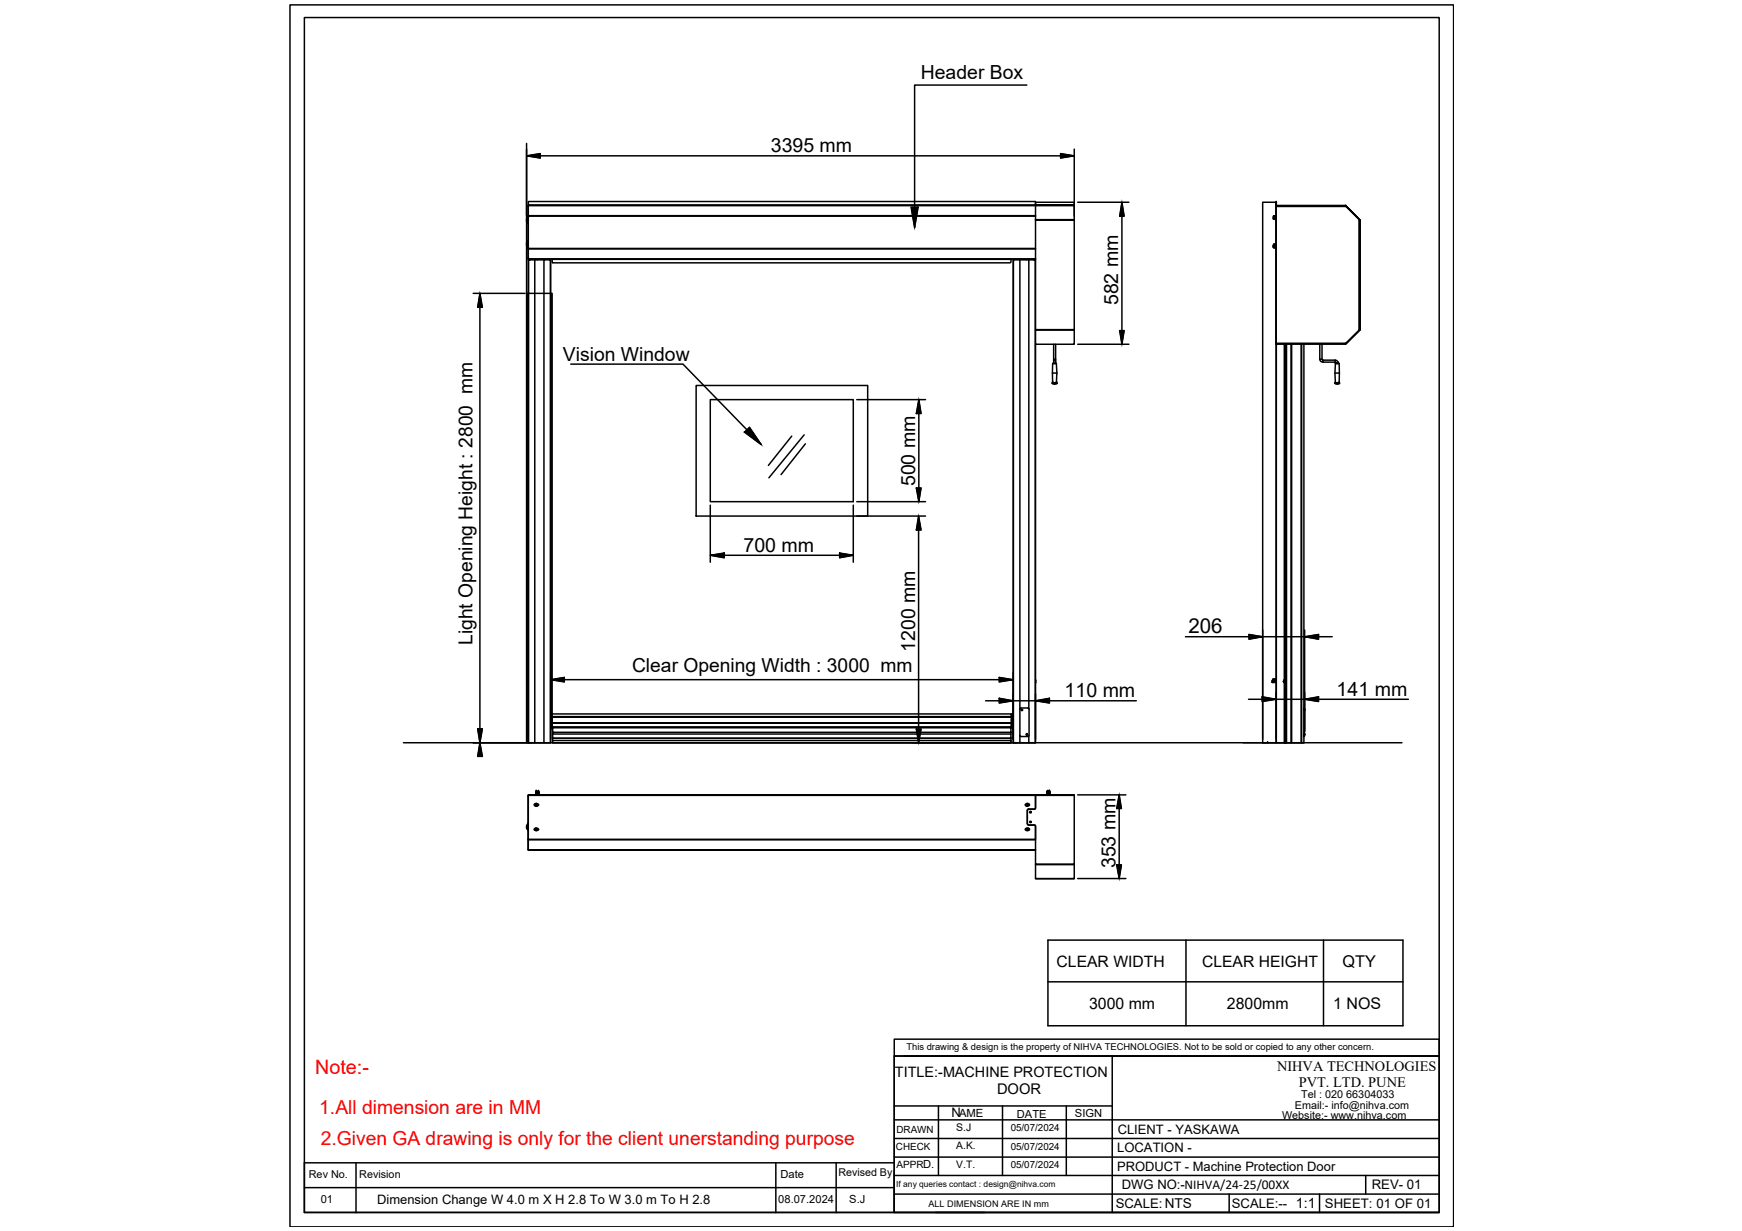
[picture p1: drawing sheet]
<svg xmlns="http://www.w3.org/2000/svg" width="297mm" height="210mm" viewBox="0 0 297 210" stroke-linecap="round" stroke-linejoin="round" font-family="sans-serif">
<!-- layer: 0 -->
<g fill="none" stroke="#000" stroke-width=".25">
<path d="M49.4 .8h198.5v208.4h-198.5zM51.9 3h193.5v203.7h-193.5zM175.1 14.5h-19.1v20.8M89.8 37.7l.2 .2M89.8 26.6l2.3-.4v.8zM89.8 24.5v25.5M90 37.2h-.2v.5M90 37.9h.1M90 37.2h.1M90 37.1v1M90 38v.1M90 37h.1"/>
<path d="M90 37v1.1M90.1 35h86.5zM90.1 35v-.6h86.4l.1 .6M90.1 36.9v5.4M90.1 35.1l-.1 1.7M90.1 35.1h-.1M92.1 26.6h88.7M155.4 35.3h1.1l-.5 3.5zM176.6 36.9h-86.5v5.5h86.5M176.6 36.8l-86.5 .1M176.6 35h-86.5l-.1 1.9M176.6 37.5h6.6z"/>
<path d="M176.6 37.5v18.7h6.6v-18.7M176.6 37.5v-2.5h6.6v2.5M180.8 26.2l2.4 .4-2.4 .4zM183.2 35v-.5h-6.6v.5h6.6h-6.6M183.2 25.4v11.5M183.8 34.5h8.7M191.3 34.5l.4 2.4h-.8zM191.3 36.9v19.5M217.2 37.3h.2M217.2 37.3h.1M217.2 37h.1M217.2 37.3v-.3v.3"/>
<path d="M217.2 37v.3M217.3 37h.1M217.3 37.3h.1M217.3 37l-.1 .3M217.3 37v.3M217.3 37h.2M217.4 37h.1M217.4 37.3h.1M217.4 37h.2M217.4 37l-.1 .3M217.4 37v.3M217.4 37v.3l.1-.3"/>
<path d="M217.5 37h.1M217.5 37.3h.1M217.5 37v.3M217.5 37l-.1 .3M217.5 37l.1 .3M217.6 37v.3M217.6 37h.1M217.6 37.3h.1M217.6 37l-.1 .3M217.6 35.1h11.8l2.5 2.4v18.7l-2.5 2.5h-11.8zM217.6 35.1v91.5h1.4v-10.2l.1 10.2M217.6 34.5h.1"/>
<path d="M217.6 34.4h.1M217.6 35l.1 .1 11.7-.1-11.8 .1v.1h11.8v-.2l2.4 2.5-2.4-2.4M217.6 35.2v23.3h11.8v.2l2.5-2.5h-.2v-18.7h.2l-2.5-2.4v.1M217.6 34.5v.5zM217.6 34.5h-2.3v92.1M217.6 35h.1M229.4 35h.1M231.7 37.5h.2M231.8 37.5h.1M231.9 37.5h.1M80.7 50h8.8M81.8 50l.5 2.4h-.9z"/>
<path d="M81.8 52.4v71.9M89.8 41.6v.3l.2 .1M89.9 41.5v.1M90 41.3l-.2 .2M90 42h.1M90 41.3h.1M90 41.1v1M90 41.3v.7M90 42.1h.1M90 50v76.6M90 41.1h.1M90 42.3l.1 1.8h86.5"/>
<path d="M90 44.1l.1 .1h86.5M90 42.4l.1 1.7M90.1 42.4h86.5M90.1 52.8v.4M90.1 44.2v.1M90.1 44.3h1.1v82.3h-1.1zM90.1 44.3v82.3M90.1 50h.1M90.3 44.2l-.1 .1M90.4 44.2v.1M91.2 44.3h1.6M91.6 44.2v.1"/>
<path d="M92.8 44.3h1.1v82.3h-1.1zM93.9 44.3v82.3M94 50v74.2M94.1 44.2h78.3M94.1 44.2l.1 .6h78l.2-.2v-.4M172.8 44.3v82.3M173.9 44.3h1.5v76.5M175 44.2v.1M175.4 44.3h1.1v82.3h-1.1v-1.1M176.2 44.2v.1M176.3 44.2l.1 .1M176.5 44.3h.1"/>
<path d="M176.6 58.7l-.1 67.9M176.6 56.2h6.6M176.6 56.3v2.4h6.6v-2.4M179.7 58.7v2.9M180 58.7v3.3M183.8 58.7h8.7M190.9 56.4h.8l-.4 2.3zM217.2 42.2h.2M217.2 42.2h.1M217.2 41.9h.1M217.2 41.9v.2v-.2M217.2 41.9v.2"/>
<path d="M217.2 42.1h.1M217.2 41.9v.3M217.2 41.9h.3M217.3 41.9h.1M217.3 42.2h.1M217.3 41.9v.3M217.3 41.9l-.1 .3M217.3 41.9v.3l.1-.3M217.4 41.9h.1M217.4 42.2h.1M217.4 41.9v.3M217.4 41.9l-.1 .3"/>
<path d="M217.5 41.9h.1M217.5 42.2h.1M217.5 42.2v-.3v.3M217.5 41.9v.3M217.5 41.9l-.1 .3M217.6 42.2h.1M217.6 41.9h.1M217.6 41.9v.3M217.6 41.9l-.1 .3M217.6 58.5v.2h11.8v-.2M217.6 58.7v67.9M219.1 58.7v57.3"/>
<path d="M219.2 58.7v67.9M219.3 58.7v67.9h.9v-67.9M219.4 58.7v67.9M221.9 58.7v67.9M222 58.7v67.9h-1.8v-67.9v67.9M222.3 58.7v67.9M225 58.7v2.5M225.4 58.7v2.5l.2 .2M231.7 56.2h.2M231.8 56.2h.1zM231.8 56.2l-2.4 2.5 2.5-2.4M231.9 56.2v-18.7v18.7"/>
<path d="M97.3 62.1h19.2l10.9 11.2M118.7 65.7h29.3v22.3h-29.3zM121.1 68.1h24.4v17.4h-24.4zM127 73.7l.8-.8 2 2.9zM135 74.4l-4 5M137.1 74.2l-6 7.3M137.3 75.7l-4.1 5.2M146.1 68.1h11.7M156.7 68.1l.4 2.4h-.8zM156.7 70.5v12.7M179.5 65.3h.1M179.5 65.4l.3 .1 .4-.1"/>
<path d="M179.5 65.3h.7M179.5 65.3v.1M179.5 63.6h.7M179.5 65.4h.7M179.5 62h.6M179.7 61.6l.1-.2 .2 .2M179.7 61.9h.3M179.7 61.6v.4M179.7 61.2h.3M180.1 62h-.6v1.6v1.7h.6M180.1 65.3h.1M180.1 62l.1 1.6"/>
<path d="M180.2 65.3h.1M180.2 63.6l-.1 1.7M180.2 65.3v.1M225 61.2a.51 .51 0 0 0 .6 .6M225 61.2h.4M225.6 61.4h2.1M225.6 61.8h2.1M225.6 61.4v.4M227.6 63.6h.8M227.6 65.3l.1 .1M227.7 65.4l.3 .1 .4-.1M227.7 61.4a.59 .59 0 0 1 .5 .5"/>
<path d="M227.7 61.8l.1 .1M227.7 65.3h.7M227.7 65.4h.7M227.7 61.4v.4M227.7 62v3.3M227.7 65.3h.1M227.7 62h.6M227.7 65.3h.6M227.8 61.9v.1M227.8 61.9h.4M228.2 61.9v.1M228.3 62h-.6"/>
<path d="M228.3 65.3h.1M228.3 62l.1 1.6M228.3 62h.1M228.4 65.3h.1M228.4 65.3h-.8M228.4 63.6l-.1 1.7M228.4 65.3v.1M121.1 94.7l2.4-.4v.8zM121.1 86.1v9.8M123.5 94.7h19.7M143.2 94.3l2.3 .4-2.3 .4zM145.5 86.1v9.8"/>
<path d="M146.1 85.5h11.7M146.1 88h11.7M156.3 83.2h.8l-.4 2.3zM156.6 88l.5 2.4h-.8zM156.6 90.4v33.9M90.1 116v.4M93.9 115.9l2.3-.4v.8zM93.9 114.7v11.4M96.2 115.9h74.2M168.1 119.5h2.3M170.4 115.5l2.4 .4-2.4 .4zM170.4 119.1l2.4 .4-2.4 .4z"/>
<path d="M172.8 114.7v11.4M172.8 119.5h3.8M176.6 119.5l2.3-.4v.8zM176.6 116v.4M176.6 118.3v7.8M178.9 119.5h14.9M202.1 108.6h10.9M212.9 119.2h2.3M213 108.2l2.3 .4-2.3 .4zM215.2 118.8l2.4 .4-2.4 .4zM215.3 107.4v18.7M215.3 108.6h7.2"/>
<path d="M217 116.4h.1M217 116.4h.3M217 116v.4M217 116h.1M217.1 116.4h.1M217.1 116h.1M217.2 116.4h.1M217.2 116h.1M217.3 116.4h.1M217.3 116h.1M217.4 116h.1M217.4 116.4h.1"/>
<path d="M217.5 116h.1M217.5 116.4h.1M217.6 116.4h.1M217.6 116h.1M217.6 118.1v8M217.6 119.2h4.9M218.9 116h.2l.1 .1-.2-.1-.1 .1v.2h.3v-.1a.22 .22 0 0 1-.3 .2 .22 .22 0 0 1 0-.4zM218.9 116.1h.1M219 116.2h.1M219 116.2v.1M219 116v-57.3v57.3M219 116.1l.1 .1"/>
<path d="M219 116.3h.1M219 116.1h.1M219 116.1v.1M219.1 116.4v10.2h.1M219.1 116.1h.1M219.1 116.2h.1M219.1 116.2v.1M222.5 119.2l2.3-.4v.8zM222.5 108.6l2.3-.4v.8zM222.5 107.4v17.3M224.8 119.2h15.4M224.8 108.6h2.4"/>
<path d="M68.8 126.6h170.3M81.4 124.3h.9l-.5 2.3zM81.8 126.6l.5 2.4h-.9zM90 135.8l.1 7.3M90.1 135.6v7.5h86.5l-.1-2.4h-1.2M90.1 135.7v.1M90.1 135.5l86.4 .1h-86.4M91.2 137.1a.33 .33 0 0 1 .4-.1 .33 .33 0 0 1 .2 .4l-.3 .1-.3-.1M91.3 137.1l-.2 .1 .2 .2M91.4 135.5h.1M91.4 135.4h.1M91.4 135.3h.1"/>
<path d="M91.4 135.2h.1M91.4 135.1h.1M91.4 134.9v.2M91.4 135.3v.1M91.4 135.1v.2M91.4 134.9h.1M91.4 135.1h.4M91.4 134.9h.4M91.5 135.1h.1M91.5 135.3h.1M91.5 135.4v.1M91.5 135.4h-.1"/>
<path d="M91.5 135.5h-.1M91.6 135.1h.2M91.8 135.5h.1M91.8 135.1h.1M91.8 135.2h.1M91.8 135.3h.1M91.8 135.4h.1M91.8 134.9h.1M91.8 135h.1M91.8 135.3v.2M93.9 121.7h.1M93.9 124.2h.1"/>
<path d="M94 121.7l.1 .1M94 122.2h.1v1.4h-.1zM94.1 123.3h78.4h-78.4M94.1 124h78.4h-78.4M94.1 123.3v-1.1h78.4v1.1M94.1 122.2h78.4h-78.4v-.5h78.4v.5M94.1 123.6v.5l-.1 .1M94.1 124.1v-74.1h-4.3v76.6M94.1 121.9v.3M94.1 123.3v.7M94.1 122.2h78.4M94.2 124.1h78.2v.8h-78.2z"/>
<path d="M94.2 124.1h78.2M94.2 124.9v.3h78.2v-.3M94.2 125.2v.7h78.2v-.7M94.2 124h.1M94.2 126.3v-.4h78.2v.4M94.2 125.9h.1M94.2 126.3v.3h78.2v-.3M94.2 126.6h.1M94.2 126.3h78.2M156.3 124.3h.8l-.5 2.3zM172.4 124h.1M172.4 125.9h.1"/>
<path d="M172.4 126.6h.1M172.5 122.2h.1v1.4h-.1zM172.5 121.9v.3M172.5 123.3v.8M172.5 124.1l.3 .1M172.7 121.7l-.2 .1M172.7 121.7h.1M173.9 120.9v-76.6h-1.1v82.3h1.1v-1.2M173.9 120.9l.2-.2h1.2l.2 .2v4.5l-.2 .2h-1.2l-.2-.2M173.9 120.9v4.5M174.2 121l.1 .1zM174.2 121.1h.1z"/>
<path d="M174.9 137.1h.1a.33 .33 0 0 1 .3-.1 .33 .33 0 0 1 .2 .4h-.1a.3 .3 0 0 1-.4 .1 .3 .3 0 0 1-.1-.4zM175 125.1h.2v.2h-.2zM175 125.3l.1-.1zM175 125.2l.1 .1zM175.6 138.4h.2v.2h-.2zM176.5 135.5v.1M176.6 135.5l6.6 .1h-93.1M176.6 135.6l-.1 2.3-1.2 .1-.1 .1M176.6 135.6l-.1 2.3-1.1 .1-.2 .2M178.6 135.5h.1M178.6 135.4h.1M178.6 135.3v.1"/>
<path d="M178.6 135.1v.2M178.6 135.1h.1M178.6 135.3h.1M178.6 135.2h.1M178.6 134.9v.2M178.6 135.1h.3M178.6 134.9h.1M178.9 135.5h.1M178.9 134.9h.1M178.9 134.9h-.3M178.9 135.1h.1M178.9 135.2h.1"/>
<path d="M178.9 135.3h.1M178.9 135.4h.1M178.9 135h.1M178.9 135.1v.3M178.9 135.4v.1M183.2 135.6h-6.6M183.2 135.6v11.7h-6.6v-6.4M183.8 135.5h8.2M190.8 135.5l.4 2.4h-.8zM190.8 137.9v9.6M212 126.6h3.8M216.2 126.6h.1"/>
<path d="M219 126.6h.1M219.2 126.6l.1-67.9v67.9M222.3 120.7l.1 .2-.1-.1M222.3 125.5l.1-.1-.1 .2M222.4 125.1l.1 .1M222.4 125.4h.1M222.4 125.1h.1M222.4 120.9l.1 .1M222.4 121.2h.1M222.4 120.9h.1M222.4 120.9v4.5M222.5 125.2v.1"/>
<path d="M222.5 125.3l-.1 .1M222.5 121.1l-.1 .1M89.8 141.2l.2 .1zM90 140.7l-.2 .1v.4M90 141.3h.1M90 140.7h.1M90 140.5v1M90 140.7v.6M90 140.5h.1M90 143.1l.1 1.8h86.5h-86.5M90 143.2l.1 1.7M90 144.9h.1"/>
<path d="M90.1 143.1l86.5 .1M91.2 141.3a.33 .33 0 0 1 .4-.1 .33 .33 0 0 1 .2 .3l-.4 .2-.2-.1M91.3 141.3l-.2 .1 .2 .2M91.4 141.4v.1M174.9 141.3h.1a.33 .33 0 0 1 .3-.1 .33 .33 0 0 1 .2 .3l-.3 .2-.3-.2zM175.2 140.5v-2.3v2.3l.1 .2M175.2 140.5l.2 .2h1l.2 .1M175.3 141.4v.1M175.6 140.1h.2v.1h-.2zM176.6 147.3h6.6M176.6 147.4v2.4h6.6v-2.4M176.6 149.8h6.6"/>
<path d="M183.8 149.8h8.2M190.4 147.5h.8l-.4 2.3zM152.5 177.2h92.9v2.9h-92.9zM178.7 160.3h60.5v14.6h-60.5zM178.7 167.4h60.5M202.2 160.3v14.6M225.7 160.3v14.6M60.7 198.3v8.5M132.3 198.3v8.5M142.6 198.2v8.6M152.5 180.1h92.9v26.6h-92.9zM152.5 198.3h-100.6v8.4h116.1"/>
<path d="M152.5 197.3h92.9M152.5 194.1h92.9M152.5 191h92.9M152.5 180.1v26.6M152.5 188.6h37.2M154.1 180.1h35.6M160 188.6v11.8M170.9 188.6v11.8M181.8 188.6v11.8M245.4 180.1h-55.7v26.6M51.9 202.5h100.6M152.5 200.4h92.9"/>
<path d="M152.5 203.6h92.9M159.5 206.7h85.9M209.6 203.6v3.1M225 203.6v3.1M232.9 200.4v3.2"/>
<circle cx="91.4" cy="137.2" r=".12"/>
<circle cx="174.2" cy="121.1" r=".12"/>
<circle cx="175.2" cy="137.2" r=".12"/>
<circle cx="91.4" cy="141.4" r=".12"/>
<circle cx="175.2" cy="141.4" r=".12"/>
</g>
<g fill="#000" stroke="#000" stroke-width=".17">
<path d="M155.4 35.3h1.1l-.5 3.5zM191.3 34.5l.4 2.4h-.8zM81.8 50l.5 2.4h-.9zM190.9 56.4h.8l-.4 2.3zM156.7 68.1l.4 2.4h-.8zM156.3 83.2h.8l-.4 2.3zM156.6 88l.5 2.4h-.8zM81.4 124.3h.9l-.5 2.3zM81.8 126.6l.5 2.4h-.9zM156.3 124.3h.8l-.5 2.3zM190.8 135.5l.4 2.4h-.8zM190.4 147.5h.8l-.4 2.3z"/>
<path d="M89.8 26.6l2.3-.4v.4zM89.8 26.6l2.3 .4v-.4z"/>
<path d="M180.8 26.2l2.4 .4h-2.4zM180.8 26.6v.4l2.4-.4z"/>
<path d="M127 73.7l.8-.8 .6 .8zM127 73.7l2.8 2.1-1.4-2.1z"/>
<path d="M121.1 94.7l2.4-.4v.4zM121.1 94.7l2.4 .4v-.4z"/>
<path d="M143.2 94.3l2.3 .4h-2.3zM143.2 94.7v.4l2.3-.4z"/>
<path d="M93.9 115.9l2.3-.4v.4zM93.9 115.9l2.3 .4v-.4z"/>
<path d="M170.4 115.5l2.4 .4h-2.4zM170.4 115.9v.4l2.4-.4z"/>
<path d="M170.4 119.1l2.4 .4h-2.4zM170.4 119.5v.4l2.4-.4z"/>
<path d="M176.6 119.5l2.3-.4v.4zM176.6 119.5l2.3 .4v-.4z"/>
<path d="M213 108.2l2.3 .4h-2.3zM213 108.6v.4l2.3-.4z"/>
<path d="M215.2 118.8l2.4 .4h-2.4zM215.2 119.2v.4l2.4-.4z"/>
<path d="M222.5 119.2l2.3-.4v.4zM222.5 119.2l2.3 .4v-.4z"/>
<path d="M222.5 108.6l2.3-.4v.4zM222.5 108.6l2.3 .4v-.4z"/>
</g>
<text font-size="3.5" x="202.6" y="108">206</text>
<text font-size="3.4" fill="#f00" x="53.7" y="183.2">Note:-</text>
<g font-size="3.3">
<text x="157" y="13.5">Header Box</text>
<text x="131.4" y="26">3395 mm</text>
<text x="190.7" y="52.1" transform="rotate(-90 190.7 52.1)">582 mm</text>
<text x="96" y="61.5">Vision Window</text>
<text x="156" y="82.9" transform="rotate(-90 156 82.9)">500 mm</text>
<text x="126.8" y="94.1">700 mm</text>
<text x="80.6" y="110" transform="rotate(-90 80.6 110)">Light Opening Height : 2800 mm</text>
<text x="156" y="111.2" transform="rotate(-90 156 111.2)">1200 mm</text>
<text x="107.8" y="114.6">Clear Opening Width : 3000 mm</text>
<text x="181.5" y="118.9">110 mm</text>
<text x="227.9" y="118.6">141 mm</text>
<text x="190.2" y="148.1" transform="rotate(-90 190.2 148.1)">353 mm</text>
</g>
<g font-size="3.3" fill="#f00">
<text x="54.4" y="189.9">1.All dimension are in MM</text>
<text x="54.7" y="195.3">2.Given GA drawing is only for the client unerstanding purpose</text>
</g>
<text font-size="2.8" x="228.9" y="165">QTY</text>
<g font-size="2.7">
<text x="180.2" y="165">CLEAR WIDTH</text>
<text x="205" y="165">CLEAR HEIGHT</text>
<text x="185.7" y="172">3000 mm</text>
<text x="209.2" y="172">2800mm</text>
<text x="227.3" y="172">1 NOS</text>
</g>
<g font-size="2.5">
<text x="152.6" y="183.6">TITLE:-MACHINE PROTECTION</text>
<text x="217.8" y="182.6">NIHVA TECHNOLOGIES</text>
<text x="221.4" y="185.4">PVT. LTD. PUNE</text>
<text x="170" y="186.5">DOOR</text>
</g>
<text font-size="2.3" x="233.9" y="202.8">REV- 01</text>
<g font-size="2.2">
<text x="162.2" y="190.5">N</text>
<text x="190.5" y="196.5">LOCATION -</text>
<text x="190.6" y="193.3">CLIENT - YASKAWA</text>
<text x="190.5" y="199.6">PRODUCT - Machine Protection Door</text>
<text x="191.3" y="202.8">DWG NO:-NIHVA/24-25/00XX</text>
<text x="64.3" y="205.3">Dimension Change W 4.0 m X H 2.8 To W 3.0 m To H 2.8</text>
<text x="190.2" y="205.9">SCALE: NTS</text>
<text x="210.1" y="205.9">SCALE:-- 1:1</text>
<text x="225.9" y="205.9">SHEET: 01 OF 01</text>
</g>
<g font-size="1.9">
<text x="163.5" y="190.5">AME</text>
<text x="173.4" y="190.6">DATE</text>
<text x="183.3" y="190.4">SIGN</text>
<text x="133.1" y="200.8">Date</text>
<text x="54.7" y="205">01</text>
<text x="132.7" y="205">08.07.2024</text>
<text x="144.8" y="205">S.J</text>
</g>
<g font-size="1.8">
<text x="218.6" y="190.7">Website:- www.nihva.com</text>
<text x="220.8" y="189">Email:- info@nihva.com</text>
<text x="221.9" y="187.2">Tel : 020 66304033</text>
<text x="163" y="192.9">S.J</text>
<text x="163.1" y="196">A.K.</text>
<text x="52.7" y="200.8">Rev No.</text>
<text x="61.3" y="200.8">Revision</text>
<text x="143" y="200.6">Revised By</text>
<text x="163.1" y="199.2">V.T.</text>
</g>
<g font-size="1.7">
<text x="152.8" y="196">CHECK</text>
<text x="152.9" y="193.2">DRAWN</text>
<text x="172.3" y="192.9">05/07/2024</text>
<text x="172.3" y="196">05/07/2024</text>
<text x="152.9" y="199.2">APPRD.</text>
<text x="172.3" y="199.2">05/07/2024</text>
</g>
<text font-size="1.6" x="154.6" y="179">This drawing &amp; design is the property of NIHVA TECHNOLOGIES. Not to be sold or copied to any other concern.</text>
<text font-size="1.5" x="158.3" y="205.7">ALL DIMENSION ARE IN mm</text>
<text font-size="1.4" x="152.8" y="202.4">If any queries contact : design@nihva.com</text>
</svg>
